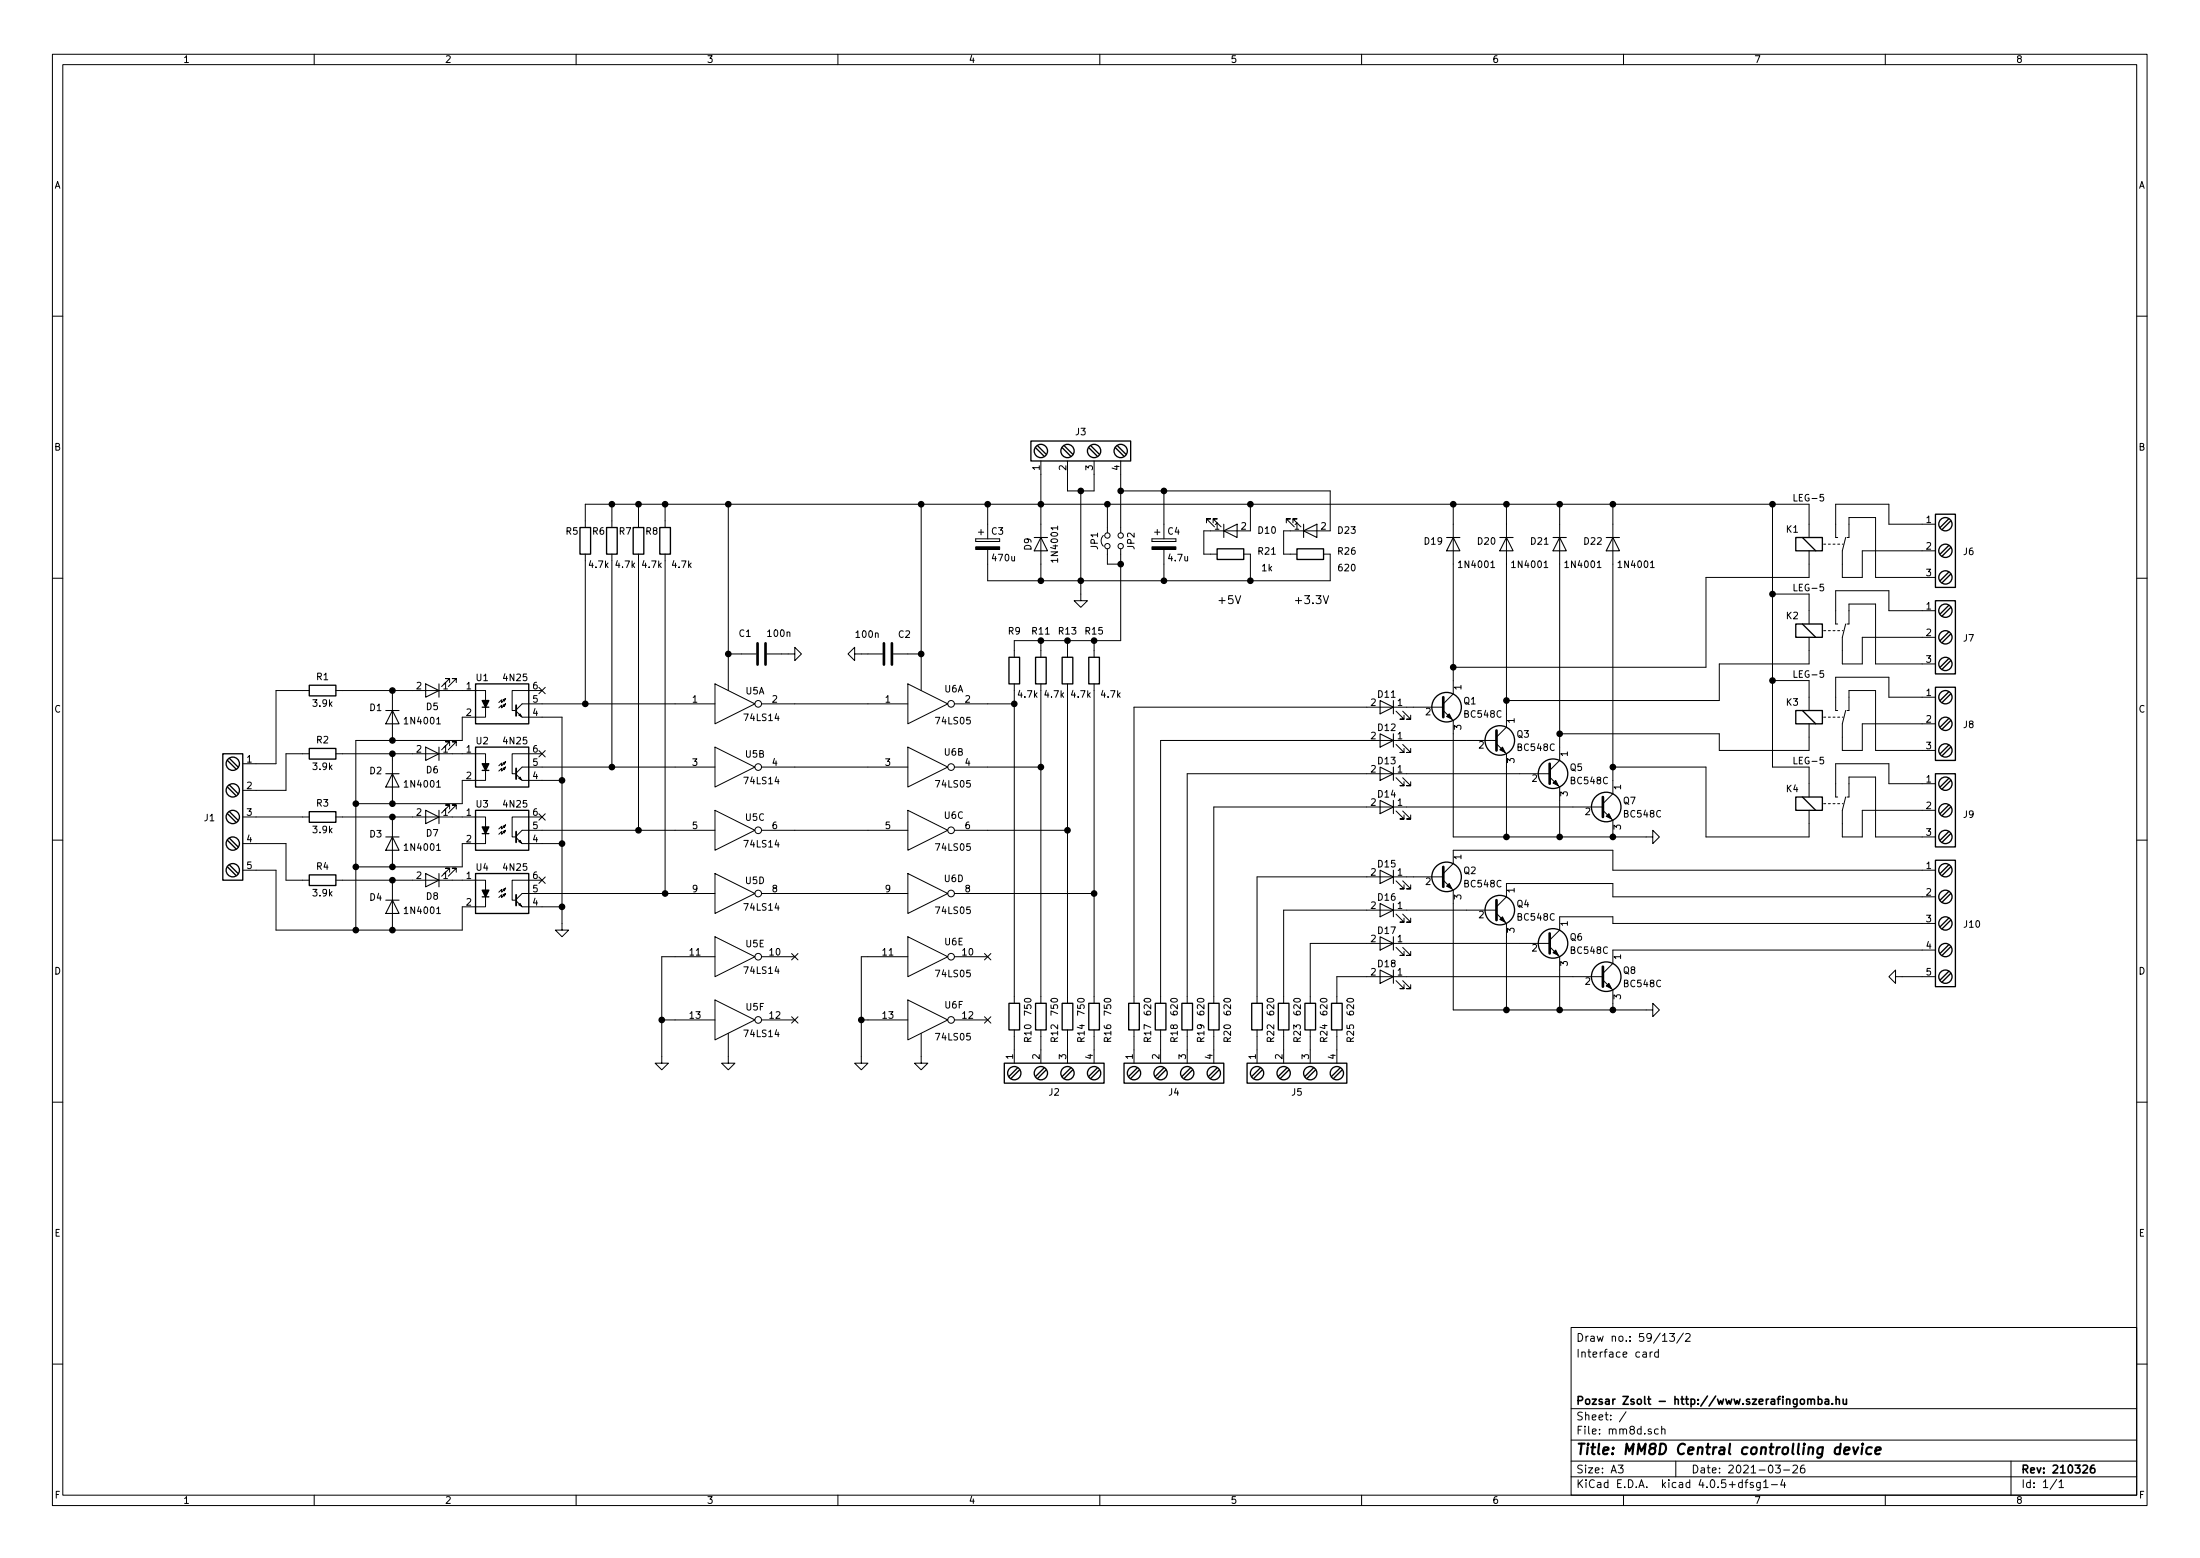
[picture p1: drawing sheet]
<svg xmlns="http://www.w3.org/2000/svg" width="297mm" height="210mm" viewBox="0 0 297 210" stroke-linecap="round" stroke-linejoin="round" font-family="sans-serif">
<g fill="none" stroke="#000" stroke-width=".14">
<path d="M7.1 7.3h282.8v195.9h-282.8zM8.5 8.7h280v193.1h-280zM42.4 7.3v1.4M77.8 7.3v1.4M113.1 7.3v1.4M148.5 7.3v1.4M183.8 7.3v1.4M219.2 7.3v1.4M254.5 7.3v1.4M7.1 42.7h1.4M288.5 42.7h1.4M7.1 78h1.4"/>
<path d="M79 71.2v-3.2h165.3v4.5M79 74.8v20.2M82.6 68v3.2M82.6 74.8v28.7M86.2 68v3.2M86.2 74.8v37.2M89.8 68v3.2M89.8 74.8v45.8M98.3 68v25.2M124.4 68v25.2M131.7 72.7v.4zM131.7 73.1h3.3z"/>
<path d="M131.7 72.7h3.3zM132.1 71.8h.7M132.5 71.5v.7M133.4 68v4.7M133.4 74.2v4.2h46.2v-3.6h-.9M135 72.7v.4zM139.6 72.5h1.8M140.5 72.5l.9 1.8h-1.8zM140.5 62.2v16.2M142.8 71v.5M144.1 62.2v4.1h3.6v-4.1M145.9 66.3v14.8h.9l-.9 .9-.9-.9h.9"/>
<path d="M149 72.3a1 1 0 0 0 0 1.4M149.5 68v3.9M149.5 74.1v2h1.8M151.3 62.2v9.7M151.3 74.1v12.4h-14.4v2.2M151.3 66.3h28.3v5.3h-6.3v3.2h1.8M155.5 72.7h3.3zM155.5 72.7v.4zM155.5 73.1h3.3zM155.9 71.8h.7M156.3 71.5v.7M157.2 66.3v6.4"/>
<path d="M157.2 74.2v4.2M158.8 72.7v.4zM162.9 70.6v-.6h.5h-.5l1.1 1.1M163.8 70.6v-.6h.5h-.5l1.1 1.1M165.2 71.6l1.8-.9v1.8zM165.2 70.7v1.8M167.9 74.8h.9v3.6M168.8 68v3.6h-6.3v3.2h1.8M173.7 70.6v-.6h.5h-.5l1.1 1.1M174.6 70.6v-.6h.5h-.5l1 1.1M176 71.6l1.8-.9v1.8zM176 70.7v1.8"/>
<path d="M195.3 72.5h1.8M196.2 72.5l.9 1.8h-1.8zM196.2 68v25.6l-1.3 1.4M201.3 76.6h.5M202.5 72.5h1.8M203.4 72.5l.9 1.8h-1.8zM203.4 68v30.1l-1.3 1.4M208.5 76.6h.5M209.7 72.5h1.8M210.6 72.5l.9 1.8h-1.8zM210.6 68v34.6l-1.4 1.4M215.7 76.6h.5"/>
<path d="M216.9 72.5h1.8M217.8 72.5l.9 1.8h-1.8zM217.8 68v39.1l-1.4 1.4M222.8 76.6h.6M239.3 68v35.5h5v4.1M244.3 74.3v3.6h-14v12.1h-34.1M246.2 73.4h.3M246.9 73.4h.2M247.5 73.4h.3M248.1 73.4h.3M248.7 73.4h.1M249.2 72.5l-.5 1.8v3.6h2.7v-3.6h9.9"/>
<path d="M249.4 72.5h.2v-2.7h3.6v8.1h8.1M261.3 70.7h-6.3v-2.7h-7.2v4.5h.3M288.5 78h1.4M41.8 93.2h-4.5v9.9h-4.5M45.3 93.2h20.3v3.6h-3.2v3.1h-14.4v25.6M52.1 95.9h1.8M53 95.9l.9 1.8h-1.8zM53 93.2v6.7M57.5 92.3l1.8 .9-1.8 .9zM59 97.7h.5M59.3 92.3v1.8M60.7 92.1v-.5h-.5h.5l-1.1 1.1"/>
<path d="M61.6 92.1v-.5h-.5h.5l-1.1 1.1M67.9 94.4l.4-.1-.2 .3zM68.3 94.3l-.6 .5v-.4l-.3 .4M68.3 95l-.2 .3-.2-.1 .4-.2-.6 .5v-.3l-.3 .3M69.7 96l.8 .8h5.4v28.7h.9l-.9 .9-.9-.9h.9M70 96.5l.2-.2 .2 .4zM72.8 92.8l.8 .8M73.2 93.2h-4.1v2.7h.5M73.6 92.8l-.8 .8M96.5 92.3l5.4 2.7-5.4 2.7zM96.5 95h-26l-.8 .8M98.3 88.3h3.8"/>
<path d="M102.8 95h19.8M103.5 88.3h3.8v-.9l.9 .9-.9 .9v-.9M115.4 88.3v-.9l-.9 .9 .9 .9v-.9h3.8M120.6 88.3h3.8M122.6 92.3l5.4 2.7-5.4 2.7zM128.9 95h8M136.9 92.3v43.1M140.5 86.5v2.2M140.5 92.3v43.1M144.1 86.5v2.2M144.1 92.3v43.1M147.7 86.5v2.2"/>
<path d="M147.7 92.3v43.1M178.7 80.4l.3 1.1 .4-1.1M186.3 94.5l1.8 .9-1.8 .9zM186.3 99l1.8 .9-1.8 .9zM188.1 94.5v1.8M188.1 99v1.8M188.5 96l1.1 1.1h-.6h.6v-.6M189.4 96l1.1 1.1h-.6h.6v-.6M194.9 95.9l1.3 1.3v15.7h27v-.9l.9 .9-.9 .9v-.9M194.9 95.4h-41.8v40M202.1 99.9h-45.4v35.5M239.3 80.2h5v4"/>
<path d="M239.3 91.8h5v4.1M244.3 86v3.6h-12.2v4.9h-28.7M244.3 97.7v3.6h-12.2v-2.3h-21.5M246.2 96.8h.3M246.2 85.1h.3M246.9 96.8h.2M246.9 85.1h.2M247.5 96.8h.3M247.5 85.1h.3M248.1 96.8h.3M248.1 85.1h.3M248.7 96.8h.1"/>
<path d="M248.7 85.1h.1M249.2 95.9l-.5 1.8v3.6h2.7v-3.6h9.9M249.2 84.2l-.5 1.8v3.6h2.7v-3.6h9.9M249.4 95.9h.2v-2.7h3.6v8.1h8.1M249.4 84.2h.2v-2.7h3.6v8.1h8.1M261.3 94.1h-6.3v-2.7h-7.2v4.5h.3M261.3 82.4h-6.3v-2.7h-7.2v4.5h.3M7.1 113.4h1.4M32.8 117.4h4.5v8.1h25.1v-3.1h3.2v-3.6h-20.3M32.8 110.3h9M32.8 113.8h5.8v5h3.2M41.8 101.7h-3.2v5h-5.8"/>
<path d="M45.3 101.7h20.3v3.6h-3.2v3.2h-14.4M45.3 110.3h20.3v3.5h-3.2v3.2h-14.4M52.1 112.9h1.8M52.1 104.4h1.8M53 104.4l.9 1.8h-1.8zM53 112.9l.9 1.8h-1.8zM53 101.7v6.8M53 110.3v6.7M53 118.8v6.7M57.5 100.8l1.8 .9-1.8 .9zM57.5 109.4l1.8 .9-1.8 .9zM57.5 117.9l1.8 .9-1.8 .9z"/>
<path d="M59 106.2h.5M59 114.8h.5M59.3 100.8v1.8M59.3 109.4v1.8M59.3 117.9v1.8M60.7 100.6v-.5h-.5h.5l-1.1 1.1M60.7 109.2v-.6h-.5h.5l-1.1 1.1M60.7 117.7v-.5h-.5h.5l-1.1 1M61.6 100.6v-.5h-.5h.5l-1.1 1.1M61.6 109.2v-.6h-.5h.5l-1.1 1.1M61.6 117.7v-.5h-.5h.5l-1.1 1M67.9 103l.4-.2-.2 .4z"/>
<path d="M67.9 111.5l.4-.2-.2 .4zM68.3 102.8l-.6 .5v-.3l-.3 .3M68.3 103.5l-.2 .4-.2-.2 .4-.2-.6 .6v-.4l-.3 .4M68.3 111.3l-.6 .6v-.4l-.3 .4M68.3 112l-.2 .4-.2-.2 .4-.2-.6 .6v-.4l-.3 .4M68.3 119.9l-.6 .5v-.4l-.3 .4M69.7 113l.8 .8h5.4M69.7 104.5l.8 .8h5.4M70 105l.2-.1 .2 .3zM70 113.6l.2-.2 .2 .4zM72.8 101.3l.8 .9M72.8 109.8l.8 .9"/>
<path d="M72.8 118.4l.8 .8M73.2 101.7h-4.1v2.7h.5M73.2 110.3h-4.1v2.6h.5M73.2 118.8h-4.1v2.7h.5M73.6 101.3l-.8 .9M73.6 109.8l-.8 .9M73.6 118.4l-.8 .8M96.5 100.8l5.4 2.7-5.4 2.7zM96.5 109.4l5.4 2.6-5.4 2.7zM96.5 117.9l5.4 2.7-5.4 2.7zM96.5 103.5h-26l-.8 .8M96.5 112h-26l-.8 .9"/>
<path d="M102.8 103.5h19.8M102.8 112h19.8M122.6 100.8l5.4 2.7-5.4 2.7zM122.6 109.4l5.4 2.6-5.4 2.7zM122.6 117.9l5.4 2.7-5.4 2.7zM128.9 103.5h11.6M128.9 112h15.2M186.3 103.5l1.8 .9-1.8 .9zM186.3 108l1.8 .9-1.8 .9zM186.3 117.4l1.8 .9-1.8 .9zM188.1 103.5v1.8M188.1 108v1.8"/>
<path d="M188.1 117.4v1.8M188.5 100.5l1.1 1h-.6h.6v-.5M188.5 105l1.1 1h-.6h.6v-.5M188.5 109.4l1.1 1.1h-.6h.6v-.5M188.5 118.9l1.1 1.1h-.6h.6v-.6M189.4 100.5l1.1 1h-.6h.6v-.5M189.4 105l1.1 1h-.6h.6v-.5M189.4 109.4l1.1 1.1h-.6h.6v-.5M189.4 118.9l1.1 1.1h-.6h.6v-.6M194.9 118.8l1.3 1.3v16.2h27v-.9l.9 .9-.9 .9v-.9M194.9 118.3h-25.2v17.1M202.1 100.4l1.3 1.3v11.2"/>
<path d="M209.2 104.9l1.4 1.3v6.7M209.2 104.4h-48.9v31M216.4 109.4l1.4 1.3v2.2M216.4 108.9h-52.5v26.5M217.8 103.5h12.5v9.4h14v-3.5M246.2 108.5h.3M246.9 108.5h.2M247.5 108.5h.3M248.1 108.5h.3M248.7 108.5h.1M249.2 107.6l-.5 1.8v3.5h2.7v-3.5h9.9M249.4 107.6h.2v-2.7h3.6v8h8.1"/>
<path d="M261.3 105.8h-6.3v-2.7h-7.2v4.5h.3M261.3 117.4h-43.5v-2.7h-21.6v1.8l-1.3 1.4M288.5 113.4h1.4M52.1 121.5h1.8M53 121.5l.9 1.8h-1.8zM59 123.3h.5M67.9 120l.4-.1-.2 .3zM68.3 120.6l-.2 .3-.2-.1 .4-.2-.6 .5v-.3l-.3 .3M69.7 121.6l.8 .8h5.4M70 122.1l.2-.2 .2 .4zM89.4 137.6h7.1M96.5 126.4l5.4 2.7-5.4 2.7z"/>
<path d="M96.5 134.9l5.4 2.7-5.4 2.7zM96.5 129.1h-7.1v14.4h.8l-.8 .9-.9-.9h.9M96.5 120.6h-26l-.8 .8M98.3 139.4v4.1h.9l-.9 .9-.9-.9h.9M102.8 120.6h19.8M102.8 129.1h4.5M102.8 137.6h4.5M106.9 128.7l.8 .8M106.9 137.2l.8 .9M107.7 128.7l-.8 .8M107.7 137.2l-.8 .9M116.3 137.6h6.3"/>
<path d="M122.6 126.4l5.4 2.7-5.4 2.7zM122.6 134.9l5.4 2.7-5.4 2.7zM122.6 129.1h-6.3v14.4h.9l-.9 .9-.9-.9h.9M124.4 139.4v4.1h.9l-.9 .9-.9-.9h.9M128.9 120.6h18.8M128.9 129.1h4.5M128.9 137.6h4.5M132.9 128.7l.9 .8M132.9 137.2l.9 .9M133.8 128.7l-.9 .8M133.8 137.2l-.9 .9M136.9 139v4.5"/>
<path d="M140.5 139v4.5M144.1 139v4.5M147.7 139v4.5M153.1 139v4.5M156.7 139v4.5M160.3 139v4.5M163.9 139v4.5M169.7 139v4.5M173.3 139v4.5M176.9 139v4.5M180.5 139v4.5M186.3 121.9l1.8 .9-1.8 .9z"/>
<path d="M186.3 126.4l1.8 .9-1.8 .9zM186.3 130.9l1.8 .9-1.8 .9zM188.1 121.9v1.8M188.1 126.4v1.8M188.1 130.9v1.8M188.5 123.4l1.1 1h-.6h.6v-.5M188.5 127.9l1.1 1h-.6h.6v-.5M188.5 132.3l1.1 1.1h-.6h.6v-.5M189.4 123.4l1.1 1h-.6h.6v-.5M189.4 127.9l1.1 1h-.6h.6v-.5M189.4 132.3l1.1 1.1h-.6h.6v-.5M202.1 123.3l1.3 1.3v11.7"/>
<path d="M202.1 122.8h-28.8v12.6M209.2 127.8l1.4 1.3v7.2M209.2 127.3h-32.3v8.1M216.4 132.3l1.4 1.3v2.7M216.4 131.8h-35.9v3.6M255.9 131.8v-.9l-.9 .9 .9 .9v-.9h5.4M261.3 121h-43.5v-1.8h-14.4v1.8l-1.3 1.4M261.3 124.6h-43.5v-.9h-7.2v1.8l-1.4 1.4M261.3 128.2h-43.5v1.8l-1.4 1.4M7.1 148.7h1.4M288.5 148.7h1.4M212.1 179.1h76.4v22.7h-76.4z"/>
<path d="M225.4 180h.7l-.4 .4 .3 .1v.4l-.1 .1-.5-.1M227.3 179.9l-.9 1.4M7.1 184.1h1.4M212.1 199.3h76.4M212.1 197.2h76.4M212.1 194.3h76.4M212.1 190.1h76.4M218.5 197.7h.6l-.3 .4 .3 .1v.5l-.1 .1-.5-.1M219.5 190.5l-.9 1.4M221.8 182.5h.5v.7M222.3 182.7l-.3 .1-.2 .1 .2 .3 .3-.1M222.8 182.5v.7"/>
<path d="M223.1 182.5l-.3 .2M223.9 192.9l-.3-.1-.2 .2v.4l.2 .1h.3M223.9 182.5h-.3l-.2 .2 .1 .4 .1 .1 .3-.1M223.9 182.1v1.1M224.4 192.9l.1-.1 .3 .1v.6M224.4 192.5v1M224.5 181h.6M226.3 197.2v2.1M227.6 180.1l.4-.1 .2 .3-.7 .7h.7M236 199.7l-.3 .2v.9M239.7 197.7h.7l-.4 .4 .3 .1v.5l-.1 .1-.5-.1M240.7 199.6l-.3 .8h.7"/>
<path d="M240.8 198.4h.8M242.1 197.8l.4-.1 .2 .3-.7 .8h.7M243.6 197.7a.42 .42 0 0 0-.5 .5v.5l.2 .1 .3-.1 .1-.4-.1-.1-.3-.1-.2 .2M271.5 197.2v4.6M277.7 199.6l-.9 1.4M288.5 184.1h1.4M42.4 201.8v1.4M77.8 201.8v1.4M113.1 201.8v1.4M148.5 201.8v1.4M183.8 201.8v1.4M219.2 201.8v1.4"/>
<path d="M235.6 200.1h.4M236.7 200.1a.26 .26 0 0 0-.4 .1l.1 .2h.3l.1 .2-.2 .2-.3-.1M237.7 200.1l-.1 .9-.1 .1h-.3M237.7 200.1h-.3l-.2 .2v.4l.2 .1 .3-.1M238.1 200l.3-.3v1.1M238.1 200.8h.6M239.2 200.4h.8M240.9 200.1v.7M254.5 201.8v1.4M278 200l.3-.3v1.1M278 200.8h.6"/>
<circle cx="149.5" cy="72.3" r=".36"/>
<circle cx="149.5" cy="73.7" r=".36"/>
<circle cx="151.3" cy="72.3" r=".36"/>
<circle cx="151.3" cy="73.7" r=".36"/>
<circle cx="102.4" cy="95" r=".45"/>
<circle cx="128.4" cy="95" r=".45"/>
<circle cx="102.4" cy="103.5" r=".45"/>
<circle cx="102.4" cy="112" r=".45"/>
<circle cx="128.4" cy="103.5" r=".45"/>
<circle cx="128.4" cy="112" r=".45"/>
<circle cx="102.4" cy="137.6" r=".45"/>
<circle cx="102.4" cy="129.1" r=".45"/>
<circle cx="102.4" cy="120.6" r=".45"/>
<circle cx="128.4" cy="137.6" r=".45"/>
<circle cx="128.4" cy="129.1" r=".45"/>
<circle cx="128.4" cy="120.6" r=".45"/>
</g>
<g fill="none" stroke="#000" stroke-width=".22">
<path d="M244.1 188.9l.1-.1 .3 .1v.6M244.1 188.8v.7M244.5 189a.25 .25 0 0 1 .3-.2 .25 .25 0 0 1 .2 .2v.5M245.5 188.9l.3-.1 .2 .2-.1 .5h-.4M245.5 188.5v1M246.4 188.9h.5v.6M246.9 189.1h-.3l-.2 .2 .2 .2h.3M247.4 189.4v.1M247.9 188.9l.1-.1 .3 .1 .1 .6M247.9 188.5v1M248.9 188.8v.7h.3l.1-.1M249.3 188.8v.7"/>
<path d="M282.7 197.7a.42 .42 0 0 0-.5 .5l.1 .5 .1 .1 .4-.1 .1-.4-.2-.1-.3-.1-.2 .2"/>
</g>
<path d="M249 195.8l.7-.2v-.2h-.6l-.1 .6 .2 .2h.4M250.2 195.3l.3 .9 .4-.9M251.4 195.3l-.1 .9M251.5 194.8v.2l.1-.1-.1-.1v.2M252.7 195.4a.5 .5 0 0 0-.7 .2v.5l.2 .1h.4M253.2 195.8l.7-.2v-.2h-.6l-.1 .6 .2 .2h.4" fill="none" stroke="#000" stroke-width=".29"/>
<g fill="none" stroke="#000" stroke-width=".18">
<path d="M139.2 59.5h13.5v2.7h-13.5zM78.3 71.2h1.4v3.6h-1.4zM81.9 71.2h1.4v3.6h-1.4zM85.5 71.2h1.4v3.6h-1.4zM89.1 71.2h1.4v3.6h-1.4zM139.8 60.4l1.2 1.2M140.1 60.1l1.2 1.2M143.4 60.4l1.2 1.2M143.7 60.1l1.1 1.2M147 60.4l1.2 1.2M147.3 60.1l1.1 1.2M150.6 60.4l1.2 1.2"/>
<path d="M150.9 60.1l1.1 1.2M164.3 74.1h3.6v1.4h-3.6zM175.1 74.1h3.6v1.4h-3.6zM242.5 72.5h3.6v1.8h-3.6zM243.4 72.5l1.8 1.8M261.3 69.4h2.7v9.9h-2.7zM263.1 77.2l-1.2 1.2M263.1 70l-1.2 1.2M263.1 73.6l-1.2 1.2M263.4 73.9l-1.2 1.2M263.4 77.5l-1.2 1.1M263.4 70.3l-1.2 1.2"/>
<path d="M41.8 92.5h3.5v1.4h-3.5zM64.2 92.3h7.2v5.4h-7.2zM65.1 95.4h.9M136.2 88.7h1.5v3.6h-1.5zM139.8 88.7h1.5v3.6h-1.5zM143.4 88.7h1.4v3.6h-1.4zM147 88.7h1.4v3.6h-1.4zM242.5 84.2h3.6v1.8h-3.6zM242.5 95.9h3.6v1.8h-3.6zM243.4 84.2l1.8 1.8M243.4 95.9l1.8 1.8M261.3 81.1h2.7v9.8h-2.7z"/>
<path d="M261.3 92.7h2.7v9.9h-2.7zM263.1 88.9l-1.2 1.1M263.1 81.7l-1.2 1.2M263.1 85.3l-1.2 1.2M263.1 93.4l-1.2 1.1M263.1 97l-1.2 1.1M263.4 85.6l-1.2 1.1M263.4 89.2l-1.2 1.1M263.4 82l-1.2 1.1M263.4 97.2l-1.2 1.2M263.4 93.6l-1.2 1.2M30.1 101.7h2.7v17.1h-2.7z"/>
<path d="M30.7 113.4l1.2 1.2M30.7 106.2l1.2 1.2M30.7 117l1.2 1.2M30.7 109.8l1.2 1.2M30.7 102.6l1.2 1.2M31 116.7l1.1 1.2M31 109.5l1.1 1.2M31 102.4l1.1 1.1M31 113.1l1.1 1.2M31 105.9l1.1 1.2M41.8 101h3.5v1.4h-3.5zM41.8 109.5h3.5v1.5h-3.5z"/>
<path d="M41.8 118.1h3.5v1.4h-3.5zM64.2 100.8h7.2v5.4h-7.2zM64.2 109.4h7.2v5.3h-7.2zM64.2 117.9h7.2v5.4h-7.2zM65.1 104h.9M65.1 112.5h.9M242.5 107.6h3.6v1.8h-3.6zM243.4 107.6l1.8 1.8M261.3 116.1h2.7v17.1h-2.7zM261.3 104.4h2.7v9.9h-2.7zM263.1 116.7l-1.2 1.2M263.1 112.2l-1.2 1.2"/>
<path d="M263.1 105l-1.2 1.2M263.1 108.6l-1.2 1.2M263.1 100.6l-1.2 1.1M263.4 117l-1.2 1.2M263.4 108.9l-1.2 1.2M263.4 112.5l-1.2 1.2M263.4 105.3l-1.2 1.2M263.4 100.8l-1.2 1.2M65.1 121h.9M136.2 135.4h1.5v3.6h-1.5zM139.8 135.4h1.5v3.6h-1.5zM143.4 135.4h1.4v3.6h-1.4z"/>
<path d="M147 135.4h1.4v3.6h-1.4zM152.4 135.4h1.4v3.6h-1.4zM156 135.4h1.4v3.6h-1.4zM159.6 135.4h1.4v3.6h-1.4zM163.2 135.4h1.4v3.6h-1.4zM169 135.4h1.4v3.6h-1.4zM172.6 135.4h1.4v3.6h-1.4zM176.2 135.4h1.4v3.6h-1.4zM179.8 135.4h1.4v3.6h-1.4zM263.1 131.1l-1.2 1.2M263.1 123.9l-1.2 1.2M263.1 127.5l-1.2 1.2"/>
<path d="M263.1 120.3l-1.2 1.2M263.4 127.8l-1.2 1.1M263.4 120.6l-1.2 1.1M263.4 131.4l-1.2 1.1M263.4 124.2l-1.2 1.1M135.6 143.5h13.5v2.7h-13.5zM137.4 144.1l-1.2 1.2M137.7 144.4l-1.2 1.1M141 144.1l-1.2 1.2M141.3 144.4l-1.2 1.1M144.6 144.1l-1.2 1.2M144.8 144.4l-1.1 1.1"/>
<path d="M148.2 144.1l-1.2 1.2M148.4 144.4l-1.1 1.1M151.8 143.5h13.4v2.7h-13.4zM153.6 144.1l-1.2 1.2M153.8 144.4l-1.1 1.1M157.2 144.1l-1.2 1.2M157.4 144.4l-1.1 1.1M160.7 144.1l-1.1 1.2M161 144.4l-1.2 1.1M164.3 144.1l-1.1 1.2M164.6 144.4l-1.2 1.1M168.4 143.5h13.4v2.7h-13.4z"/>
<path d="M170.2 144.1l-1.2 1.2M170.4 144.4l-1.1 1.1M173.8 144.1l-1.2 1.2M174 144.4l-1.1 1.1M177.4 144.1l-1.2 1.2M177.6 144.4l-1.1 1.1M180.9 144.1l-1.1 1.2M181.2 144.4l-1.2 1.1"/>
<circle cx="140.5" cy="60.9" r=".9"/>
<circle cx="144.1" cy="60.9" r=".9"/>
<circle cx="147.7" cy="60.9" r=".9"/>
<circle cx="151.3" cy="60.9" r=".9"/>
<circle cx="262.7" cy="77.9" r=".9"/>
<circle cx="262.7" cy="74.3" r=".9"/>
<circle cx="262.7" cy="70.7" r=".9"/>
<circle cx="195.3" cy="95.4" r="1.99"/>
<circle cx="202.5" cy="99.9" r="1.99"/>
<circle cx="262.7" cy="94.1" r=".9"/>
<circle cx="262.7" cy="86" r=".9"/>
<circle cx="262.7" cy="82.4" r=".9"/>
<circle cx="262.7" cy="97.7" r=".9"/>
<circle cx="262.7" cy="89.6" r=".9"/>
<circle cx="31.4" cy="117.4" r=".9"/>
<circle cx="31.4" cy="110.3" r=".9"/>
<circle cx="31.4" cy="106.7" r=".9"/>
<circle cx="31.4" cy="113.8" r=".9"/>
<circle cx="31.4" cy="103.1" r=".9"/>
<circle cx="195.3" cy="118.3" r="1.99"/>
<circle cx="209.7" cy="104.4" r="1.99"/>
<circle cx="216.9" cy="108.9" r="1.99"/>
<circle cx="262.7" cy="101.3" r=".9"/>
<circle cx="262.7" cy="117.4" r=".9"/>
<circle cx="262.7" cy="109.4" r=".9"/>
<circle cx="262.7" cy="105.8" r=".9"/>
<circle cx="262.7" cy="112.9" r=".9"/>
<circle cx="202.5" cy="122.8" r="1.99"/>
<circle cx="209.7" cy="127.3" r="1.99"/>
<circle cx="216.9" cy="131.8" r="1.99"/>
<circle cx="262.7" cy="128.2" r=".9"/>
<circle cx="262.7" cy="124.6" r=".9"/>
<circle cx="262.7" cy="131.8" r=".9"/>
<circle cx="262.7" cy="121" r=".9"/>
<circle cx="136.9" cy="144.8" r=".9"/>
<circle cx="140.5" cy="144.8" r=".9"/>
<circle cx="144.1" cy="144.8" r=".9"/>
<circle cx="147.7" cy="144.8" r=".9"/>
<circle cx="153.1" cy="144.8" r=".9"/>
<circle cx="156.7" cy="144.8" r=".9"/>
<circle cx="160.3" cy="144.8" r=".9"/>
<circle cx="163.9" cy="144.8" r=".9"/>
<circle cx="169.7" cy="144.8" r=".9"/>
<circle cx="173.3" cy="144.8" r=".9"/>
<circle cx="176.9" cy="144.8" r=".9"/>
<circle cx="180.5" cy="144.8" r=".9"/>
</g>
<path d="M69.7 95.2v1.4M69.7 103.7v1.4M69.7 112.2v1.5M69.7 120.8v1.4" fill="none" stroke="#000" stroke-width=".25"/>
<g fill="#000" stroke="#000" stroke-width=".18">
<path d="M65.1 94.5h.9l-.4 .9zM65.1 103.1h.9l-.4 .9zM65.1 111.6h.9l-.4 .9zM65.1 120.1h.9l-.4 .9z"/>
<circle cx="82.6" cy="68" r=".36"/>
<circle cx="86.2" cy="68" r=".36"/>
<circle cx="89.8" cy="68" r=".36"/>
<circle cx="98.3" cy="68" r=".36"/>
<circle cx="124.4" cy="68" r=".36"/>
<circle cx="133.4" cy="68" r=".36"/>
<circle cx="140.5" cy="78.4" r=".36"/>
<circle cx="140.5" cy="68" r=".36"/>
<circle cx="145.9" cy="78.4" r=".36"/>
<circle cx="145.9" cy="66.3" r=".36"/>
<circle cx="149.5" cy="68" r=".36"/>
<circle cx="151.3" cy="76.1" r=".36"/>
<circle cx="151.3" cy="66.3" r=".36"/>
<circle cx="157.2" cy="78.4" r=".36"/>
<circle cx="157.2" cy="66.3" r=".36"/>
<circle cx="168.8" cy="78.4" r=".36"/>
<circle cx="168.8" cy="68" r=".36"/>
<circle cx="196.2" cy="68" r=".36"/>
<circle cx="203.4" cy="68" r=".36"/>
<circle cx="210.6" cy="68" r=".36"/>
<circle cx="217.8" cy="68" r=".36"/>
<circle cx="239.3" cy="68" r=".36"/>
<circle cx="53" cy="93.2" r=".36"/>
<circle cx="53" cy="99.9" r=".36"/>
<circle cx="79" cy="95" r=".36"/>
<circle cx="98.3" cy="88.3" r=".36"/>
<circle cx="124.4" cy="88.3" r=".36"/>
<circle cx="136.9" cy="95" r=".36"/>
<circle cx="140.5" cy="86.5" r=".36"/>
<circle cx="144.1" cy="86.5" r=".36"/>
<circle cx="147.7" cy="86.5" r=".36"/>
<circle cx="196.2" cy="90" r=".36"/>
<circle cx="203.4" cy="94.5" r=".36"/>
<circle cx="210.6" cy="99" r=".36"/>
<circle cx="239.3" cy="80.2" r=".36"/>
<circle cx="239.3" cy="91.8" r=".36"/>
<circle cx="48" cy="117" r=".36"/>
<circle cx="48" cy="108.5" r=".36"/>
<circle cx="53" cy="117" r=".36"/>
<circle cx="53" cy="101.7" r=".36"/>
<circle cx="53" cy="118.8" r=".36"/>
<circle cx="53" cy="110.3" r=".36"/>
<circle cx="53" cy="108.5" r=".36"/>
<circle cx="75.9" cy="113.8" r=".36"/>
<circle cx="75.9" cy="105.3" r=".36"/>
<circle cx="82.6" cy="103.5" r=".36"/>
<circle cx="86.2" cy="112" r=".36"/>
<circle cx="140.5" cy="103.5" r=".36"/>
<circle cx="144.1" cy="112" r=".36"/>
<circle cx="203.4" cy="112.9" r=".36"/>
<circle cx="210.6" cy="112.9" r=".36"/>
<circle cx="217.8" cy="112.9" r=".36"/>
<circle cx="217.8" cy="103.5" r=".36"/>
<circle cx="48" cy="125.5" r=".36"/>
<circle cx="53" cy="125.5" r=".36"/>
<circle cx="75.9" cy="122.4" r=".36"/>
<circle cx="89.4" cy="137.6" r=".36"/>
<circle cx="89.8" cy="120.6" r=".36"/>
<circle cx="116.3" cy="137.6" r=".36"/>
<circle cx="147.7" cy="120.6" r=".36"/>
<circle cx="203.4" cy="136.3" r=".36"/>
<circle cx="210.6" cy="136.3" r=".36"/>
<circle cx="217.8" cy="136.3" r=".36"/>
</g>
<path d="M102.3 86.8v2.9M103.4 86.8v2.9M119.3 86.8v2.9M120.4 86.8v2.9M194.9 94.1v2.7M202.1 98.6v2.7M194.9 117v2.7M209.2 103.1v2.7M216.4 107.6v2.7M202.1 121.5v2.7M209.2 126v2.7M216.4 130.5v2.7" fill="none" stroke="#000" stroke-width=".36"/>
<path d="M131.7 73.8h3.3v.4h-3.3zM155.5 73.8h3.3v.4h-3.3zM195.7 96.3l.3 .8-.7-.4zM195.7 119.2l.3 .8-.7-.4zM202.5 101.2l.4-.4 .3 .7zM210 105.3l.4 .7-.7-.3zM216.9 110.2l.3-.4 .4 .7zM202.9 123.7l.3 .7-.7-.3zM210 128.2l.4 .7-.7-.3zM217.2 132.7l.4 .7-.7-.3z" fill="#000" stroke="#000" stroke-width=".14"/>
<text font-size="2" x="212.8" y="196.3">Title: MM8D Central controlling device</text>
<g font-size="1.5">
<text x="164.3" y="81.5">+5V</text>
<text x="174.7" y="81.5">+3.3V</text>
<text x="212.8" y="183.2">Interface card</text>
<text x="212.8" y="181.1">Draw no.: 59/13/2</text>
<text x="212.8" y="191.7">Sheet: /</text>
<text x="212.8" y="189.6">Pozsar Zsolt - http://www.szerafingomba.hu</text>
<text x="212.8" y="193.6">File: mm8d.sch</text>
<text x="212.8" y="200.8">KiCad E.D.A. kicad 4.0.5+dfsg1-4</text>
<text x="212.8" y="198.8">Size: A3</text>
<text x="228.4" y="198.8">Date: 2021-03-26</text>
<text x="272.9" y="198.8">Rev: 210326</text>
<text x="272.9" y="200.8">Id: 1/1</text>
</g>
<g font-size="1.3">
<text x="24.7" y="8.5">1</text>
<text x="60.1" y="8.5">2</text>
<text x="95.5" y="8.5">3</text>
<text x="130.8" y="8.5">4</text>
<text x="166.2" y="8.5">5</text>
<text x="201.5" y="8.5">6</text>
<text x="236.9" y="8.5">7</text>
<text x="272.2" y="8.5">8</text>
<text x="7.3" y="25.4">A</text>
<text x="288.7" y="25.4">A</text>
<text x="145.2" y="58.7">J3</text>
<text x="7.3" y="60.8">B</text>
<text x="140.4" y="63.4" transform="rotate(-90 140.4 63.4)">1</text>
<text x="143.9" y="63.4" transform="rotate(-90 143.9 63.4)">2</text>
<text x="147.5" y="63.4" transform="rotate(-90 147.5 63.4)">3</text>
<text x="151.1" y="63.4" transform="rotate(-90 151.1 63.4)">4</text>
<text x="288.7" y="60.8">B</text>
<text x="164" y="71.5">1</text>
<text x="167.6" y="71.5">2</text>
<text x="174.8" y="71.5">1</text>
<text x="178.4" y="71.5">2</text>
<text x="241.2" y="71.9">K1</text>
<text x="242.4" y="67.7">LEG-5</text>
<text x="260.1" y="70.6">1</text>
<text x="76.4" y="72.1">R5</text>
<text x="79.6" y="76.6">4.7k</text>
<text x="80" y="72.1">R6</text>
<text x="83.2" y="76.6">4.7k</text>
<text x="83.6" y="72.1">R7</text>
<text x="86.8" y="76.6">4.7k</text>
<text x="87.2" y="72.1">R8</text>
<text x="90.8" y="76.6">4.7k</text>
<text x="133.9" y="72.1">C3</text>
<text x="134.1" y="75.7">470u</text>
<text x="139.2" y="74.2" transform="rotate(-90 139.2 74.2)">D9</text>
<text x="142.8" y="75.6" transform="rotate(-90 142.8 75.6)">1N4001</text>
<text x="148.2" y="74.1" transform="rotate(-90 148.2 74.1)">JP1</text>
<text x="153.2" y="74.1" transform="rotate(-90 153.2 74.1)">JP2</text>
<text x="157.7" y="72.1">C4</text>
<text x="157.8" y="75.7">4.7u</text>
<text x="169.9" y="72">D10</text>
<text x="169.9" y="74.8">R21</text>
<text x="170.4" y="77.1">1k</text>
<text x="180.7" y="72">D23</text>
<text x="180.7" y="74.8">R26</text>
<text x="180.8" y="77.1">620</text>
<text x="192.4" y="73.5">D19</text>
<text x="197.2" y="76.6">1N4001</text>
<text x="199.6" y="73.5">D20</text>
<text x="204.3" y="76.6">1N4001</text>
<text x="206.7" y="73.5">D21</text>
<text x="211.5" y="76.6">1N4001</text>
<text x="213.9" y="73.5">D22</text>
<text x="218.7" y="76.6">1N4001</text>
<text x="260.1" y="74.2">2</text>
<text x="260.1" y="77.7">3</text>
<text x="265.1" y="74.9">J6</text>
<text x="241.2" y="83.5">K2</text>
<text x="242.4" y="79.8">LEG-5</text>
<text x="260.1" y="82.2">1</text>
<text x="99.8" y="85.9">C1</text>
<text x="103.7" y="85.9">100n</text>
<text x="115.7" y="86.1">100n</text>
<text x="121.3" y="86.1">C2</text>
<text x="136.2" y="85.6">R9</text>
<text x="139.4" y="85.6">R11</text>
<text x="143" y="85.6">R13</text>
<text x="146.6" y="85.6">R15</text>
<text x="260.1" y="85.8">2</text>
<text x="260.1" y="89.4">3</text>
<text x="265.1" y="86.6">J7</text>
<text x="42.3" y="95.4">3.9k</text>
<text x="42.8" y="91.8">R1</text>
<text x="49.9" y="95.9">D1</text>
<text x="56.2" y="93">2</text>
<text x="57.6" y="95.8">D5</text>
<text x="59.8" y="93">1</text>
<text x="63" y="93">1</text>
<text x="64.3" y="91.9">U1</text>
<text x="68.1" y="91.9">4N25</text>
<text x="71.9" y="94.8">5</text>
<text x="71.9" y="93">6</text>
<text x="93.5" y="94.8">1</text>
<text x="100.7" y="93.7">U5A</text>
<text x="104.3" y="94.8">2</text>
<text x="119.5" y="94.8">1</text>
<text x="127.5" y="93.4">U6A</text>
<text x="130.3" y="94.8">2</text>
<text x="137.5" y="94.1">4.7k</text>
<text x="141.1" y="94.1">4.7k</text>
<text x="144.7" y="94.1">4.7k</text>
<text x="148.7" y="94.1">4.7k</text>
<text x="185.1" y="95.3">2</text>
<text x="186.1" y="94.1">D11</text>
<text x="188.7" y="95.3">1</text>
<text x="197.3" y="93.1" transform="rotate(-90 197.3 93.1)">1</text>
<text x="197.6" y="95">Q1</text>
<text x="241.2" y="95.2">K3</text>
<text x="242.4" y="91.4">LEG-5</text>
<text x="260.1" y="93.9">1</text>
<text x="7.3" y="96.2">C</text>
<text x="42.8" y="100.3">R2</text>
<text x="54.8" y="97.7">1N4001</text>
<text x="56.2" y="101.5">2</text>
<text x="59.8" y="101.5">1</text>
<text x="63" y="96.6">2</text>
<text x="63" y="101.5">1</text>
<text x="64.3" y="100.4">U2</text>
<text x="68.1" y="100.4">4N25</text>
<text x="71.9" y="96.6">4</text>
<text x="71.9" y="101.5">6</text>
<text x="100.6" y="97.3">74LS14</text>
<text x="126.5" y="97.7">74LS05</text>
<text x="127.5" y="102">U6B</text>
<text x="185.1" y="99.7">2</text>
<text x="186.1" y="98.6">D12</text>
<text x="188.7" y="99.7">1</text>
<text x="192.5" y="96.5">2</text>
<text x="197.3" y="98.5" transform="rotate(-90 197.3 98.5)">3</text>
<text x="197.8" y="96.8">BC548C</text>
<text x="199.7" y="101">2</text>
<text x="204.5" y="97.6" transform="rotate(-90 204.5 97.6)">1</text>
<text x="204.8" y="99.5">Q3</text>
<text x="205" y="101.3">BC548C</text>
<text x="260.1" y="97.5">2</text>
<text x="260.1" y="101.1">3</text>
<text x="265.1" y="98.2">J8</text>
<text x="288.7" y="96.2">C</text>
<text x="33.3" y="102.9">1</text>
<text x="33.3" y="106.5">2</text>
<text x="42.3" y="103.9">3.9k</text>
<text x="49.9" y="104.5">D2</text>
<text x="54.8" y="106.3">1N4001</text>
<text x="57.6" y="104.3">D6</text>
<text x="63" y="105.1">2</text>
<text x="71.9" y="105.1">4</text>
<text x="71.9" y="103.3">5</text>
<text x="93.5" y="103.3">3</text>
<text x="100.6" y="105.8">74LS14</text>
<text x="100.7" y="102.2">U5B</text>
<text x="104.3" y="103.3">4</text>
<text x="119.5" y="103.3">3</text>
<text x="126.5" y="106.3">74LS05</text>
<text x="130.3" y="103.3">4</text>
<text x="185.1" y="104.2">2</text>
<text x="186.1" y="103.1">D13</text>
<text x="186.1" y="107.6">D14</text>
<text x="188.7" y="104.2">1</text>
<text x="204.5" y="103" transform="rotate(-90 204.5 103)">3</text>
<text x="206.9" y="105.5">2</text>
<text x="211.7" y="107.5" transform="rotate(-90 211.7 107.5)">3</text>
<text x="211.7" y="102.1" transform="rotate(-90 211.7 102.1)">1</text>
<text x="212" y="104">Q5</text>
<text x="212.2" y="105.8">BC548C</text>
<text x="218.8" y="106.6" transform="rotate(-90 218.8 106.6)">1</text>
<text x="241.2" y="106.9">K4</text>
<text x="242.4" y="103.1">LEG-5</text>
<text x="260.1" y="105.6">1</text>
<text x="27.6" y="110.8">J1</text>
<text x="33.3" y="110.1">3</text>
<text x="33.3" y="113.7">4</text>
<text x="42.3" y="112.4">3.9k</text>
<text x="42.8" y="108.8">R3</text>
<text x="49.9" y="113">D3</text>
<text x="56.2" y="110.1">2</text>
<text x="57.6" y="112.9">D7</text>
<text x="59.8" y="110.1">1</text>
<text x="63" y="110.1">1</text>
<text x="63" y="113.7">2</text>
<text x="64.3" y="109">U3</text>
<text x="68.1" y="109">4N25</text>
<text x="71.9" y="113.7">4</text>
<text x="71.9" y="111.9">5</text>
<text x="71.9" y="110.1">6</text>
<text x="93.5" y="111.9">5</text>
<text x="100.7" y="110.8">U5C</text>
<text x="104.3" y="111.9">6</text>
<text x="119.5" y="111.9">5</text>
<text x="127.5" y="110.5">U6C</text>
<text x="130.3" y="111.9">6</text>
<text x="185.1" y="108.7">2</text>
<text x="188.7" y="108.7">1</text>
<text x="214" y="110">2</text>
<text x="218.8" y="111.9" transform="rotate(-90 218.8 111.9)">3</text>
<text x="219.2" y="108.5">Q7</text>
<text x="219.4" y="110.3">BC548C</text>
<text x="260.1" y="109.2">2</text>
<text x="260.1" y="112.8">3</text>
<text x="265.1" y="110.4">J9</text>
<text x="33.3" y="117.3">5</text>
<text x="42.8" y="117.4">R4</text>
<text x="54.8" y="114.8">1N4001</text>
<text x="56.2" y="118.6">2</text>
<text x="59.8" y="118.6">1</text>
<text x="63" y="118.6">1</text>
<text x="64.3" y="117.5">U4</text>
<text x="68.1" y="117.5">4N25</text>
<text x="71.9" y="118.6">6</text>
<text x="100.6" y="114.3">74LS14</text>
<text x="100.7" y="119.3">U5D</text>
<text x="126.5" y="114.8">74LS05</text>
<text x="127.5" y="119">U6D</text>
<text x="185.1" y="118.2">2</text>
<text x="186.1" y="117">D15</text>
<text x="188.7" y="118.2">1</text>
<text x="192.5" y="119.4">2</text>
<text x="197.3" y="116" transform="rotate(-90 197.3 116)">1</text>
<text x="197.6" y="117.9">Q2</text>
<text x="197.8" y="119.7">BC548C</text>
<text x="260.1" y="117.3">1</text>
<text x="42.3" y="121">3.9k</text>
<text x="49.9" y="121.5">D4</text>
<text x="54.8" y="123.3">1N4001</text>
<text x="57.6" y="121.4">D8</text>
<text x="63" y="122.2">2</text>
<text x="71.9" y="122.2">4</text>
<text x="71.9" y="120.4">5</text>
<text x="93.5" y="120.4">9</text>
<text x="100.6" y="122.9">74LS14</text>
<text x="104.3" y="120.4">8</text>
<text x="119.5" y="120.4">9</text>
<text x="126.5" y="123.3">74LS05</text>
<text x="130.3" y="120.4">8</text>
<text x="185.1" y="122.6">2</text>
<text x="186.1" y="121.5">D16</text>
<text x="188.7" y="122.6">1</text>
<text x="197.3" y="121.4" transform="rotate(-90 197.3 121.4)">3</text>
<text x="199.7" y="123.9">2</text>
<text x="204.5" y="125.9" transform="rotate(-90 204.5 125.9)">3</text>
<text x="204.5" y="120.5" transform="rotate(-90 204.5 120.5)">1</text>
<text x="204.8" y="122.4">Q4</text>
<text x="205" y="124.2">BC548C</text>
<text x="211.7" y="125" transform="rotate(-90 211.7 125)">1</text>
<text x="260.1" y="120.9">2</text>
<text x="260.1" y="124.4">3</text>
<text x="265.2" y="125.2">J10</text>
<text x="7.3" y="131.5">D</text>
<text x="93.2" y="128.9">11</text>
<text x="100.6" y="131.4">74LS14</text>
<text x="100.7" y="127.8">U5E</text>
<text x="103.9" y="128.9">10</text>
<text x="119.2" y="128.9">11</text>
<text x="126.5" y="131.9">74LS05</text>
<text x="127.6" y="127.5">U6E</text>
<text x="130" y="128.9">10</text>
<text x="185.1" y="127.1">2</text>
<text x="185.1" y="131.6">2</text>
<text x="186.1" y="126">D17</text>
<text x="186.1" y="130.5">D18</text>
<text x="188.7" y="127.1">1</text>
<text x="188.7" y="131.6">1</text>
<text x="206.9" y="128.4">2</text>
<text x="211.7" y="130.4" transform="rotate(-90 211.7 130.4)">3</text>
<text x="212" y="126.9">Q6</text>
<text x="212.2" y="128.7">BC548C</text>
<text x="218.8" y="129.5" transform="rotate(-90 218.8 129.5)">1</text>
<text x="219.2" y="131.4">Q8</text>
<text x="260.1" y="128">4</text>
<text x="260.1" y="131.6">5</text>
<text x="288.7" y="131.5">D</text>
<text x="93.2" y="137.5">13</text>
<text x="100.7" y="136.3">U5F</text>
<text x="103.9" y="137.5">12</text>
<text x="119.2" y="137.5">13</text>
<text x="127.6" y="136.1">U6F</text>
<text x="130" y="137.5">12</text>
<text x="139.2" y="136.9" transform="rotate(-90 139.2 136.9)">750</text>
<text x="142.8" y="136.9" transform="rotate(-90 142.8 136.9)">750</text>
<text x="146.4" y="136.9" transform="rotate(-90 146.4 136.9)">750</text>
<text x="150" y="136.9" transform="rotate(-90 150 136.9)">750</text>
<text x="155.4" y="136.9" transform="rotate(-90 155.4 136.9)">620</text>
<text x="159" y="136.9" transform="rotate(-90 159 136.9)">620</text>
<text x="162.6" y="136.9" transform="rotate(-90 162.6 136.9)">620</text>
<text x="166.2" y="136.9" transform="rotate(-90 166.2 136.9)">620</text>
<text x="172" y="136.9" transform="rotate(-90 172 136.9)">620</text>
<text x="175.6" y="136.9" transform="rotate(-90 175.6 136.9)">620</text>
<text x="179.2" y="136.9" transform="rotate(-90 179.2 136.9)">620</text>
<text x="182.8" y="136.9" transform="rotate(-90 182.8 136.9)">620</text>
<text x="214" y="132.9">2</text>
<text x="218.8" y="134.8" transform="rotate(-90 218.8 134.8)">3</text>
<text x="219.4" y="133.2">BC548C</text>
<text x="100.6" y="139.9">74LS14</text>
<text x="126.5" y="140.4">74LS05</text>
<text x="136.8" y="142.9" transform="rotate(-90 136.8 142.9)">1</text>
<text x="139.2" y="140.6" transform="rotate(-90 139.2 140.6)">R10</text>
<text x="140.4" y="142.9" transform="rotate(-90 140.4 142.9)">2</text>
<text x="142.8" y="140.6" transform="rotate(-90 142.8 140.6)">R12</text>
<text x="143.9" y="142.9" transform="rotate(-90 143.9 142.9)">3</text>
<text x="146.4" y="140.6" transform="rotate(-90 146.4 140.6)">R14</text>
<text x="147.5" y="142.9" transform="rotate(-90 147.5 142.9)">4</text>
<text x="150" y="140.6" transform="rotate(-90 150 140.6)">R16</text>
<text x="152.9" y="142.9" transform="rotate(-90 152.9 142.9)">1</text>
<text x="155.4" y="140.6" transform="rotate(-90 155.4 140.6)">R17</text>
<text x="156.5" y="142.9" transform="rotate(-90 156.5 142.9)">2</text>
<text x="159" y="140.6" transform="rotate(-90 159 140.6)">R18</text>
<text x="160.1" y="142.9" transform="rotate(-90 160.1 142.9)">3</text>
<text x="162.6" y="140.6" transform="rotate(-90 162.6 140.6)">R19</text>
<text x="163.7" y="142.9" transform="rotate(-90 163.7 142.9)">4</text>
<text x="166.2" y="140.6" transform="rotate(-90 166.2 140.6)">R20</text>
<text x="169.5" y="142.9" transform="rotate(-90 169.5 142.9)">1</text>
<text x="172" y="140.6" transform="rotate(-90 172 140.6)">R22</text>
<text x="173.1" y="142.9" transform="rotate(-90 173.1 142.9)">2</text>
<text x="175.6" y="140.6" transform="rotate(-90 175.6 140.6)">R23</text>
<text x="176.7" y="142.9" transform="rotate(-90 176.7 142.9)">3</text>
<text x="179.2" y="140.6" transform="rotate(-90 179.2 140.6)">R24</text>
<text x="180.3" y="142.9" transform="rotate(-90 180.3 142.9)">4</text>
<text x="182.8" y="140.6" transform="rotate(-90 182.8 140.6)">R25</text>
<text x="141.7" y="147.8">J2</text>
<text x="157.8" y="147.8">J4</text>
<text x="174.4" y="147.8">J5</text>
<text x="7.4" y="166.9">E</text>
<text x="288.8" y="166.9">E</text>
<text x="7.4" y="202.2">F</text>
<text x="24.7" y="202.9">1</text>
<text x="60.1" y="202.9">2</text>
<text x="95.5" y="202.9">3</text>
<text x="130.8" y="202.9">4</text>
<text x="166.2" y="202.9">5</text>
<text x="201.5" y="202.9">6</text>
<text x="236.9" y="202.9">7</text>
<text x="272.2" y="202.9">8</text>
<text x="288.8" y="202.2">F</text>
</g>
</svg>
